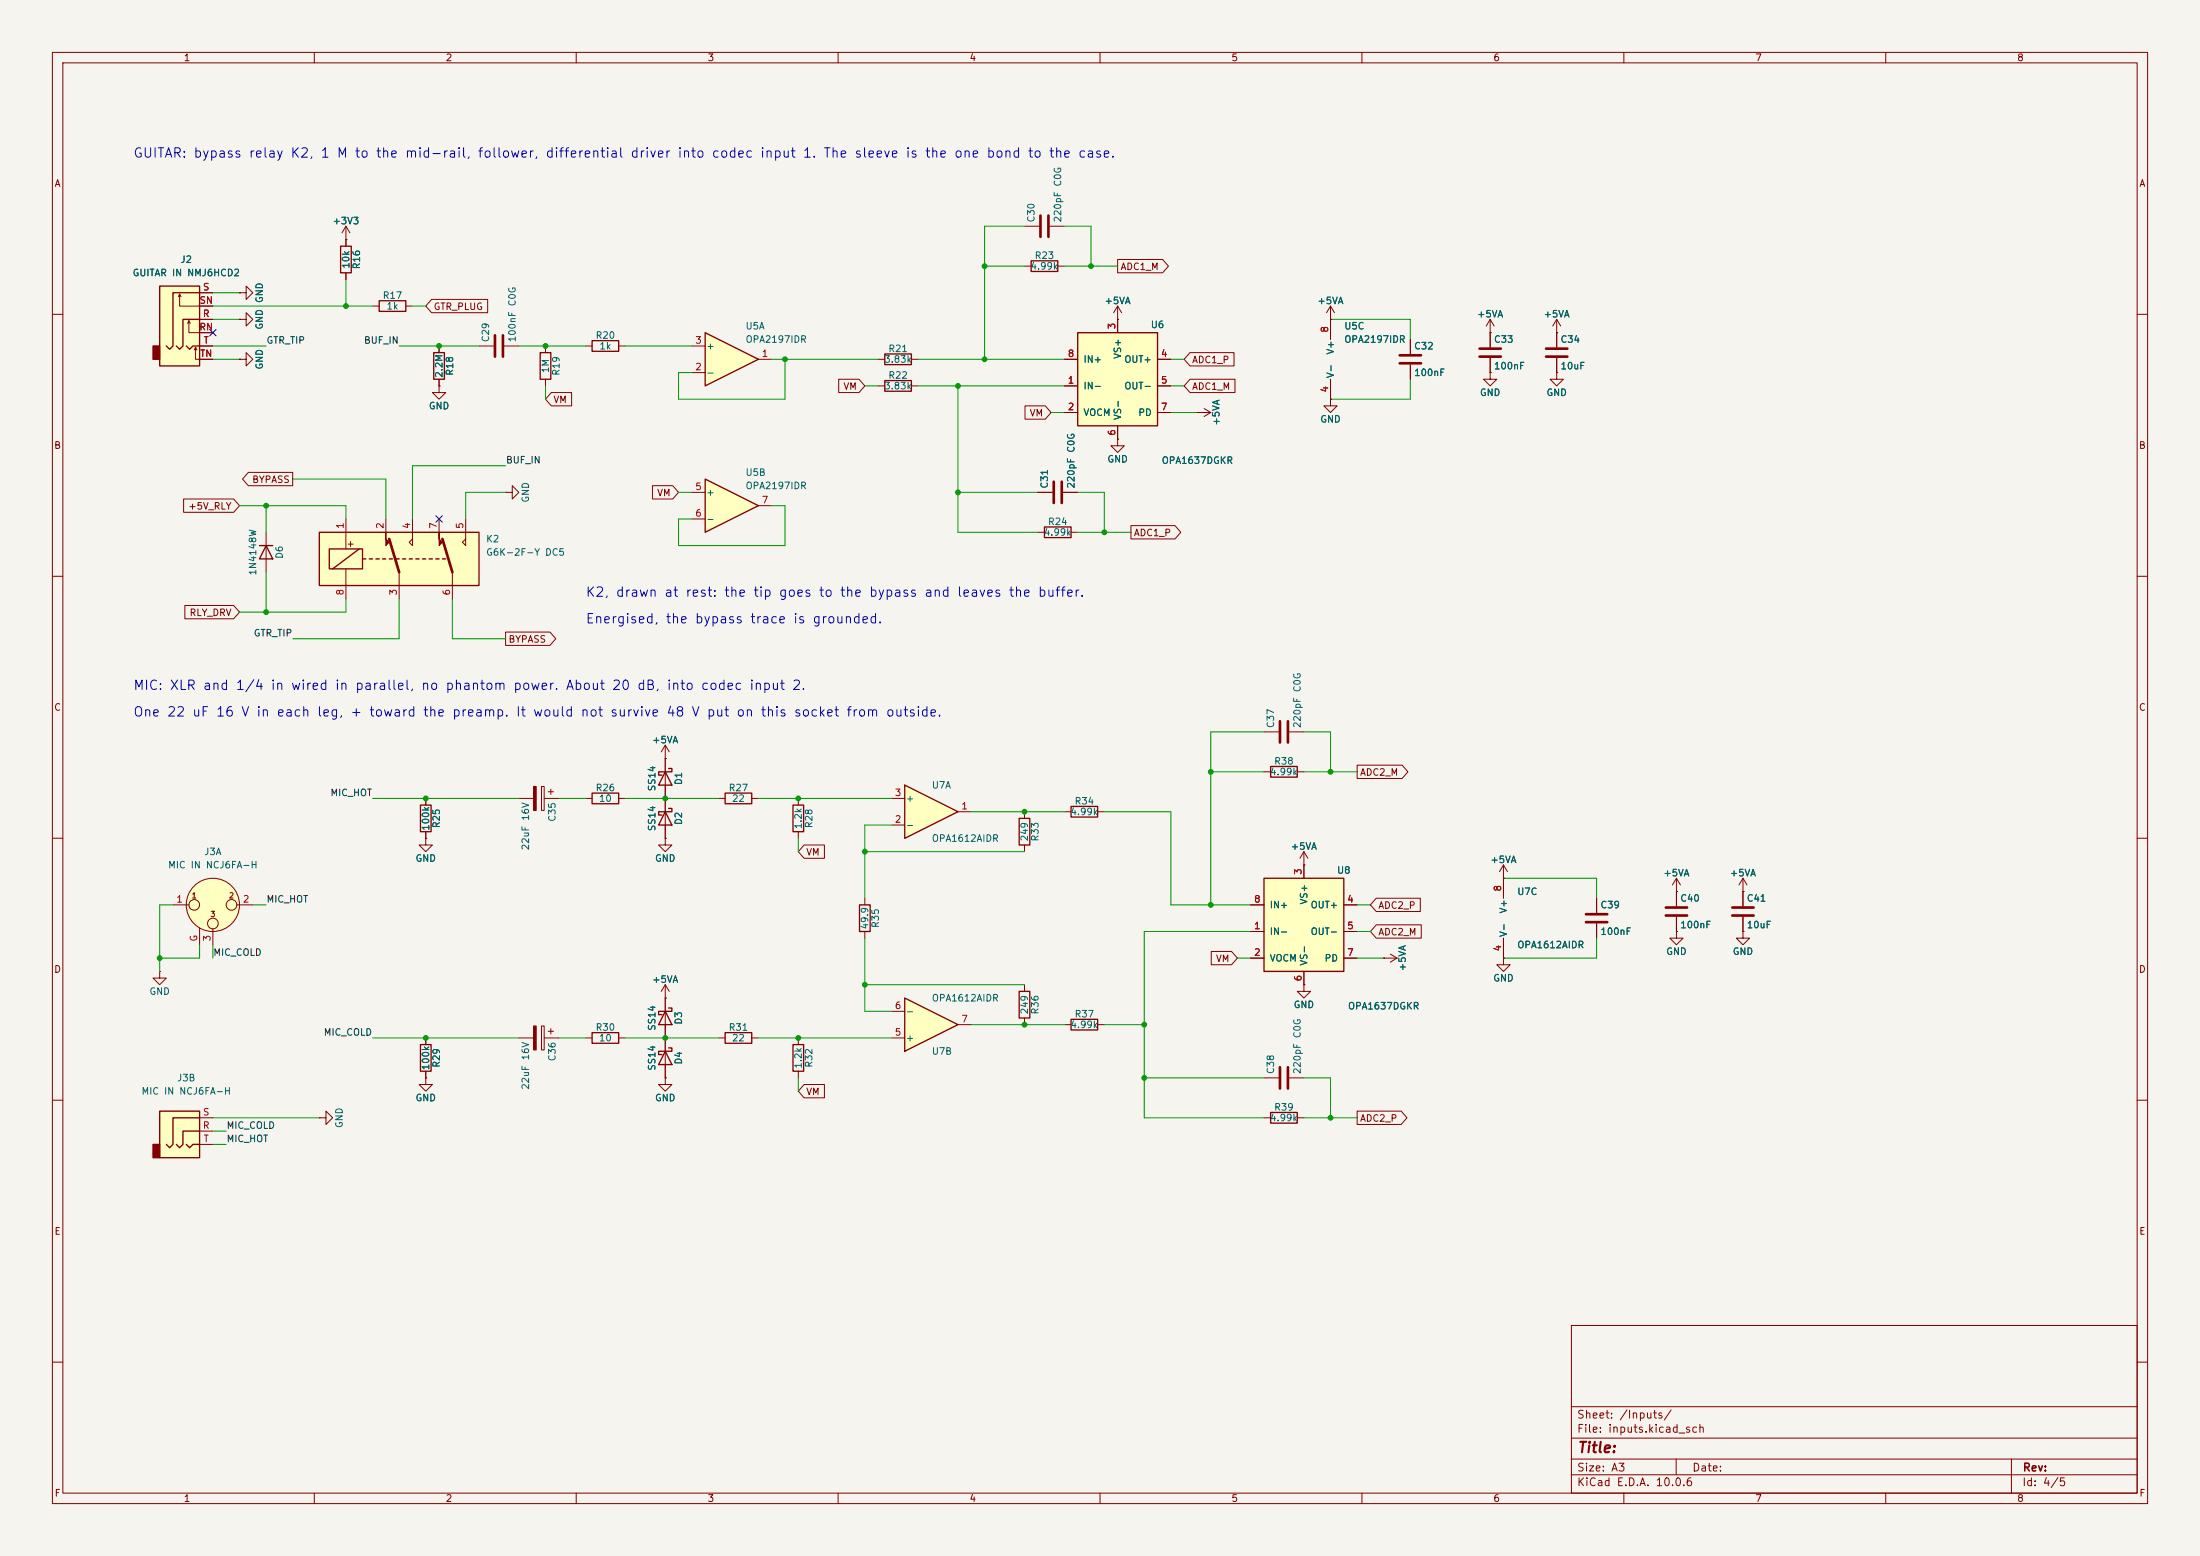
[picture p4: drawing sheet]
<svg xmlns="http://www.w3.org/2000/svg" width="420mm" height="297mm" viewBox="0 0 420 297" stroke-linecap="round" stroke-linejoin="round" font-family="sans-serif">
<path d="M0 0h420v297h-420z" fill="#f5f4ef" stroke="#f5f4ef" stroke-width=".19"/>
<g fill="none" stroke="#840000" stroke-width=".19">
<path d="M10 10h400v277h-400zM12 12h396v273h-396zM60 10v2M110 10v2M160 10v2M210 10v2M260 10v2M310 10v2M360 10v2M10 60h2M408 60h2M10 110h2"/>
<path d="M408 110h2M10 160h2M408 160h2M287 167.6h.1M287 165.1l-.7 1.3M287 165.1l.8 1.3M287 165.1v2.5M10 210h2M61 213.4h1.2v-1.3l1.3 1.3-1.3 1.2v-1.2M61 213.4h.1M81.3 205.7v1.3h1.2l-1.2 1.3-1.3-1.3h1.3M81.3 205.7h.1"/>
<path d="M408 210h2M300 253h108v32h-108zM10 260h2M300 278.5h108M300 274.5h108M300 268.5h108M320 278.5v3M384 278.5v6.5M408 260h2M60 285v2M110 285v2M160 285v2"/>
<path d="M210 285v2M260 285v2M300 281.5h108M310 285v2M360 285v2"/>
</g>
<path d="M30.5 212.1h7.6v8.9h-7.6z" fill="#ffffc2"/>
<path d="M29.2 218.4h1.3v2.6h-1.3z" fill="#840000" stroke="#840000" stroke-width=".25"/>
<path d="M30.5 212.1h7.6v8.9h-7.6zM35.6 218.4l.6 .7 .6-.7h1.3M38.1 215.9h-3.2v2.5l-.6 .7-.6-.7M38.1 213.4h-5.1v5l-.6 .7-.7-.7" fill="none" stroke="#840000" stroke-width=".25"/>
<path d="M30.5 185.4v1.3h1.2l-1.2 1.3-1.3-1.3h1.3M30.5 185.4h.1M38.1 215.9h2.5M38.1 213.4h2.5M38.1 218.4h2.5" fill="none" stroke="#840000" stroke-width=".19"/>
<path d="M172.7 190.5l10.2 5.1-10.2 5.1z" fill="#ffffc2"/>
<path d="M127 147.3l1.3 2.6h-2.6zM127.6 146.7h.7v.6h-2.6v.7h.7M138.4 151.4h5.1v2h-5.1zM194.6 156.2h2v5.1h-2zM164.1 172.7h2v5.1h-2zM113 197.1h5.1v2h-5.1zM127 193l1.3 2.6h-2.6zM127.6 192.4h.7v.6h-2.6v.7h.7M172.7 190.5l10.2 5.1-10.2 5.1z" fill="none" stroke="#840000" stroke-width=".25"/>
<g fill="none" stroke="#840000" stroke-width=".19">
<path d="M99.1 152.4h2.8M103.4 150.1h.5v4.6h-.5zM103.9 152.4h2.8M104.6 151.1h1.1M105.2 150.6v1M127 144.8h.1M127 142.2v10.2M127 142.2l-.8 1.3M127 142.2l.8 1.3M137.2 152.4h1.2M143.5 152.4h1.3M195.6 154.9v1.3"/>
<path d="M33 172.7h3.1M38.1 177.2v3.1M40.6 177.3v3M45.2 172.7h3.1M81.3 160v1.3h1.2l-1.2 1.3-1.3-1.3h1.3M81.3 160h.1M165.1 171.5v1.2M165.1 177.8v1.3M195.6 161.3v1.3M99.1 198.1h2.8M103.4 195.8h.5v4.6h-.5zM103.9 198.1h2.8"/>
<path d="M104.6 196.9h1.1M105.2 196.3v1.1M111.8 198.1h1.2M118.1 198.1h1.3M127 190.5h.1M127 188l-.8 1.2M127 188l.8 1.2M127 188v10.1M170.2 198.1h2.5M170.2 193h2.5M182.9 195.6h2.5"/>
<circle cx="37.1" cy="172.7" r="1.02"/>
<circle cx="40.6" cy="172.7" r="5.1"/>
<circle cx="40.6" cy="176.3" r="1.02"/>
<circle cx="44.2" cy="172.7" r="1.02"/>
</g>
<g fill="#840000" stroke="#840000" stroke-width=".19">
<path d="M101.9 150.1h.5v4.6h-.5z"/>
<path d="M101.9 195.8h.5v4.6h-.5z"/>
</g>
<circle cx="40.6" cy="172.7" r="5.1" fill="#ffffc2" stroke="#ffffc2" stroke-width=".19"/>
<path d="M172.7 149.9l10.2 5-10.2 5.1z" fill="#ffffc2"/>
<g fill="none" stroke="#840000" stroke-width=".25">
<path d="M49.5 104.1h2.6M50.8 104.1l1.3 2.6h-2.6zM80.3 153.7h2v5.1h-2zM113 151.4h5.1v2h-5.1zM127 154.9l1.3 2.6h-2.6zM127.6 154.3h.7v.6h-2.6v.7h.7M151.4 153.7h2v5.1h-2zM172.7 149.9l10.2 5-10.2 5.1zM204.5 153.9h5v2.1h-5zM138.4 197.1h5.1v2h-5.1zM151.4 199.4h2v5.1h-2zM194.6 189.2h2v5.1h-2z"/>
<path d="M204.5 194.6h5v2h-5zM127 200.7l1.3 2.5h-2.6zM127.6 200h.7v.7h-2.6v.6h.7"/>
</g>
<g fill="none" stroke="#840000" stroke-width=".19">
<path d="M50.8 101.6v7.6M81.3 152.4v1.3M81.3 158.8v1.2M111.8 152.4h1.2M118.1 152.4h1.3M127 152.4v7.6M152.4 152.4v1.3M152.4 158.8v1.2M170.2 157.5h2.5M170.2 152.4h2.5M182.9 154.9h2.5M203.2 154.9h1.3"/>
<path d="M209.5 154.9h1.3M127 160v1.3h1.3l-1.3 1.3-1.3-1.3h1.3M127 160h.1M127 198.1v7.6M137.2 198.1h1.2M143.5 198.1h1.3M152.4 198.1v1.3M195.6 188v1.2M195.6 194.3v1.3M203.2 195.6h1.3M209.5 195.6h1.3M127 205.7v1.3h1.3l-1.3 1.3-1.3-1.3h1.3"/>
<path d="M127 205.7h.1M152.4 204.5v1.2"/>
</g>
<path d="M134.6 63.5l10.2 5.1-10.2 5.1z" fill="#ffffc2"/>
<path d="M103.1 67.3h2.1v5.1h-2.1zM134.6 63.5l10.2 5.1-10.2 5.1z" fill="none" stroke="#840000" stroke-width=".25"/>
<path d="M104.1 66v1.3M104.1 72.4v1.3M132.1 71.1h2.5M132.1 66h2.5M144.8 68.6h2.5" fill="none" stroke="#840000" stroke-width=".19"/>
<path d="M30.5 54.6h7.6v15.3h-7.6z" fill="#ffffc2"/>
<path d="M29.2 66h1.3v2.6h-1.3z" fill="#840000" stroke="#840000" stroke-width=".25"/>
<path d="M30.5 54.6h7.6v15.3h-7.6zM38.1 55.9h-5.1v10.1l-.6 .7-.7-.7M35.6 66l.6 .7 .6-.7h1.3M38.1 61h-3.2v5l-.6 .7-.6-.7" fill="none" stroke="#840000" stroke-width=".25"/>
<path d="M34 56.6l.3-.5v2.3h6.3M34.3 56.1l.2 .5M38.1 55.9h2.5M35.8 61.7l.3-.5v2.3h4.5M36.1 61.2l.2 .5M37.1 66.8l.2-.5v2.3h3.3M37.3 66.3l.3 .5M38.1 61h2.5M38.1 66h2.5" fill="none" stroke="#840000" stroke-width=".19"/>
<path d="M205.7 63.5h15.3v17.8h-15.3z" fill="#ffffc2"/>
<path d="M65 47h2.1v5.1h-2.1zM113 65h5.1v2.1h-5.1zM205.7 63.5h15.3v17.8h-15.3z" fill="none" stroke="#840000" stroke-width=".25"/>
<g fill="none" stroke="#840000" stroke-width=".19">
<path d="M66 45.7h.1M66 43.2l-.7 1.3M66 43.2l.8 1.3M66 43.2v3.8M66 52.1v1.2M195.6 43.2h2.8M200.4 43.2h2.8M254 58.4l-.8 1.3M254 58.4l.8 1.3M254 58.4v6.4M111.8 66h1.2M118.1 66h1.3"/>
<path d="M203.2 73.7h2.5M203.2 78.7h2.5M203.2 68.6h2.5M213.4 61v2.5M221 73.7h2.5M221 78.7h2.5M221 68.6h2.5M228.6 78.7h.1M228.6 78.7h2.5M229.9 78l1.2 .7M231.1 78.7l-1.2 .8M254 61h.1"/>
<path d="M254 76.2v1.3h1.3l-1.3 1.2-1.3-1.2h1.3M254 76.2h.1M254 72.4v3.8M269.2 64.8v2.8M269.2 69.6v2.8M284.5 63.5h.1M284.5 71.1v1.3h1.2l-1.2 1.3-1.3-1.3h1.3M284.5 71.1h.1M284.5 61l-.8 1.2M284.5 61l.7 1.2M284.5 61v5.3M284.5 68.3v2.8"/>
<path d="M297.2 63.5h.1M297.2 71.1v1.3h1.2l-1.2 1.3-1.3-1.3h1.3M297.2 71.1h.1M297.2 61v5.3M297.2 68.3v2.8M297.2 61l-.8 1.2M297.2 61l.7 1.2M213.4 81.3v2.5"/>
</g>
<path d="M198.6 41.1v4.1M200.2 41.1v4.1M267.2 67.8h4.1M267.2 69.3h4.1M282.4 66.5h4.1M282.4 68.1h4.1M295.1 66.5h4.1M295.1 68.1h4.1" fill="none" stroke="#840000" stroke-width=".51"/>
<path d="M61 101.6h30.4v10.2h-30.4z" fill="#ffffc2"/>
<g fill="none" stroke="#840000" stroke-width=".25">
<path d="M61 101.6h30.4v10.2h-30.4zM62.9 104.8h6.3v3.8h-6.3zM68.6 104.8l-5.1 3.8M69.2 106.7h.6M70.5 106.7h.6M71.8 106.7h.6M73 106.7h.7M74.3 106.7h.6M75.6 106.7h.6M76.8 106.7h.7M78.1 106.7h.6M79.4 106.7h.6"/>
<path d="M80.6 106.7h.7M81.9 106.7h.6M83.2 106.7h.6M84.5 106.7h.6"/>
</g>
<path d="M66 99.1v5.7M73.7 99.1v2.5M78.7 99.1v5l-.6-.6 .6-.6M83.8 99.1v2.5M88.9 99.1v5l-.6-.6 .6-.6M66 108.6v5.7M76.2 109.2v5.1M86.4 109.2v5.1" fill="none" stroke="#840000" stroke-width=".19"/>
<g fill="#840000" stroke="#840000" stroke-width=".19">
<path d="M73.7 101.6v1.3l.6 .6-.6 .6z"/>
<path d="M83.8 101.6v1.3l.7 .6-.7 .6z"/>
</g>
<path d="M74.3 102.9l1.9 6.3M84.5 102.9l1.9 6.3" fill="none" stroke="#840000" stroke-width=".51"/>
<path d="M134.6 91.4l10.2 5.1-10.2 5.1z" fill="#ffffc2"/>
<path d="M82.8 67.3h2v5.1h-2zM134.6 91.4l10.2 5.1-10.2 5.1z" fill="none" stroke="#840000" stroke-width=".25"/>
<g fill="none" stroke="#840000" stroke-width=".19">
<path d="M83.8 73.7v1.2h1.3l-1.3 1.3-1.3-1.3h1.3M83.8 73.7h.1M83.8 66v1.3M83.8 72.4v1.3M96.5 94h1.3v-1.3l1.3 1.3-1.3 1.3v-1.3M96.5 94h.1M132.1 94h2.5M132.1 99.1h2.5M144.8 96.5h2.5M248.9 165.1h.1M248.9 162.6l-.7 1.2M248.9 162.6l.8 1.2"/>
<path d="M248.9 162.6v2.5"/>
</g>
<path d="M241.3 167.6h15.2v17.8h-15.2z" fill="#ffffc2"/>
<path d="M72.4 57.4h5.1v2h-5.1zM196.8 49.8h5.1v2h-5.1zM168.9 67.6h5.1v2h-5.1zM168.9 72.6h5.1v2.1h-5.1zM199.4 100.6h5.1v2h-5.1zM242.6 146.3h5v2h-5zM241.3 167.6h15.2v17.8h-15.2zM80.3 199.4h2v5.1h-2zM242.6 212.3h5v2.1h-5z" fill="none" stroke="#840000" stroke-width=".25"/>
<g fill="none" stroke="#840000" stroke-width=".19">
<path d="M38.1 58.4h2.5M38.1 55.9h2.5M45.7 55.9h1.3v-1.3l1.3 1.3-1.3 1.3v-1.3M45.7 55.9h.1M66 45.7h.1M66 45.7v1.3M66 52.1v1.2M71.1 58.4h1.3M77.5 58.4h1.2M82.4 57.1h10.7v2.6h-10.7l-1.1-1.3zM195.6 50.8h1.2M201.9 50.8h1.3"/>
<path d="M213.4 49.5h8.6l1.1 1.3-1.1 1.3h-8.6zM213.4 58.4l-.8 1.3M213.4 58.4l.7 1.3M213.4 58.4v5.1M38.1 66h2.5M38.1 68.6h2.5M38.1 61h2.5M38.1 63.5h2.5M45.7 61h1.3v-1.3l1.3 1.3-1.3 1.2v-1.2M45.7 61h.1M45.7 68.6h1.3v-1.3l1.3 1.3-1.3 1.3v-1.3M45.7 68.6h.1"/>
<path d="M83.8 73.7h.1M83.8 66v1.3M83.8 72.4v1.3M91.4 66h2.8M96.3 66h2.8M105.3 74.9h3.8v2.6h-3.8l-1.2-1.3zM160.1 72.4h3.9l1.1 1.3-1.1 1.2h-3.9zM167.6 68.6h1.3M167.6 73.7h1.3M174 68.6h1.3M174 73.7h1.3M195.7 77.5h3.8l1.2 1.2-1.2 1.3h-3.8z"/>
<path d="M203.2 68.6h2.5M203.2 73.7h2.5M203.2 78.7h2.5M213.4 61h.1M221 68.6h2.5M221 73.7h2.5M221 78.7h2.5M227.2 67.3h8.4v2.6h-8.4l-1.1-1.3zM227.2 72.4h8.6v2.5h-8.6l-1.1-1.2zM228.6 78.7h.1M254 61h.1M254 76.2h.1"/>
<path d="M254 61v3.8M254 72.4v3.8M269.2 64.8v2.8M269.2 69.6v2.8M284.5 63.5h.1M284.5 71.1h.1M284.5 63.5v2.8M284.5 68.3v2.8M297.2 63.5h.1M297.2 71.1h.1M297.2 63.5v2.8M297.2 68.3v2.8"/>
<path d="M35 95.2h9.6l1.1 1.3-1.1 1.3h-9.6zM47.4 90.2h8.5v2.5h-8.5l-1.1-1.3zM124.6 92.7h3.8l1.1 1.3-1.1 1.3h-3.8zM198.1 94h2.8M202.9 94h2.8M213.4 83.8v1.3h1.2l-1.2 1.3-1.3-1.3h1.3M213.4 83.8h.1M213.4 81.3v2.5M35.3 115.6h9.3l1.1 1.2-1.1 1.3h-9.3zM198.1 101.6h1.3M204.5 101.6h1.2M215.9 100.3h8.4l1.1 1.3-1.1 1.3h-8.4z"/>
<path d="M96.5 120.6h8.5l1.1 1.3-1.1 1.3h-8.5zM241.3 139.7h2.8M246.1 139.7h2.8M81.3 152.4v1.3M81.3 158.8v1.2M127 144.8h.1M127 144.8v2.5M127 149.9v5M127 157.5v2.5M241.3 147.3h1.3M247.6 147.3h1.3M259.1 146h8.6l1.1 1.3-1.1 1.3h-8.6z"/>
<path d="M81.3 160h.1M127 160h.1M153.5 161.3h3.9v2.5h-3.9l-1.1-1.2zM238.8 177.8h2.5M238.8 172.7h2.5M248.9 165.1h.1M248.9 165.1v2.5M256.5 177.8h2.6M256.5 172.7h2.6M262.7 171.4h8.4v2.6h-8.4l-1.1-1.3zM262.7 176.5h8.6v2.6h-8.6l-1.1-1.3zM287 167.6h.1"/>
<path d="M287 167.6v3.9M287 179.1v3.8M304.8 171.5v2.7M304.8 176.3v2.8M320 177.8v1.3h1.3l-1.3 1.2-1.2-1.2h1.2M320 177.8h.1M320 170.2h.1M320 167.6v5.4M320 175v2.8M320 167.6l-.7 1.3M320 167.6l.8 1.3M332.7 177.8v1.3h1.3l-1.3 1.2-1.2-1.2h1.2"/>
<path d="M332.7 177.8h.1M332.7 170.2h.1M332.7 167.6l-.7 1.3M332.7 167.6l.8 1.3M332.7 167.6v5.4M332.7 175v2.8M81.3 198.1v1.3M127 190.5h.1M127 190.5v2.5M127 195.6v5.1M231.2 181.6h3.9l1.1 1.3-1.1 1.3h-3.9zM238.8 182.9h2.5"/>
<path d="M248.9 188v1.2h1.3l-1.3 1.3-1.3-1.3h1.3M248.9 188h.1M248.9 185.4v2.6M256.5 182.9h2.6M264.2 182.9h.1M264.2 182.9h2.5M265.4 182.1l1.3 .8M266.7 182.9l-1.3 .7M287 182.9v1.3h1.3l-1.3 1.2-1.3-1.2h1.3M287 182.9h.1M81.3 205.7h.1M81.3 204.5v1.2"/>
<path d="M127 205.7h.1M127 203.2v2.5M153.5 207h3.9v2.6h-3.9l-1.1-1.3zM241.3 205.7h2.8M241.3 213.4h1.3M246.1 205.7h2.8M247.6 213.4h1.3M259.1 212.1h8.4l1.1 1.3-1.1 1.2h-8.4z"/>
</g>
<g fill="none" stroke="#840000" stroke-width=".51">
<path d="M94.5 64v4.1M96 64v4.1M201.2 91.9v4.1M202.7 91.9v4.1M244.3 137.7v4M245.9 137.7v4M302.8 174.5h4M302.8 176h4M318 173.2h4.1M318 174.8h4.1M330.7 173.2h4.1M330.7 174.8h4.1"/>
<path d="M244.3 203.7v4.1M245.9 203.7v4.1"/>
</g>
<g fill="none" stroke="#009600" stroke-width=".19">
<path d="M40.6 58.4h30.5M40.6 55.9h5.1M66 53.3v5.1M78.7 58.4h2.6M188 50.8h7.6M195.6 43.2h-7.6v25.4M203.2 43.2h5.1v7.6M203.2 50.8h10.2M40.6 68.6h5.1M40.6 66h10.2M40.6 61h5.1M76.2 66h15.2"/>
<path d="M99.1 66h12.7M104.1 73.7v2.5M119.4 66h12.7M147.3 68.6h20.3M149.9 68.6v7.6h-20.4v-5.1h2.6M165.1 73.7h2.5M175.3 68.6h27.9M175.3 73.7h27.9M182.9 73.7v27.9h15.2M200.7 78.7h2.5M223.5 68.6h2.6M223.5 73.7h2.6"/>
<path d="M223.5 78.7h5.1M254 61h15.2v3.8M269.2 72.4v3.8h-15.2M45.7 96.5h20.3v2.6M50.8 96.5v5.1M55.9 91.4h17.8v7.7M96.5 88.9h-17.8v10.2M96.5 94h-7.6v5.1M129.5 94h2.6M147.3 96.5h2.6v7.6h-20.4v-5h2.6M182.9 94h15.2M205.7 94h5.1v7.6"/>
<path d="M50.8 109.2v7.6M66 114.3v2.5h-20.3M76.2 114.3v7.6h-20.3M86.4 114.3v7.6h10.1M205.7 101.6h10.2M241.3 139.7h-10.2v33M248.9 139.7h5.1v7.6M71.1 152.4h28M106.7 152.4h5.1M119.4 152.4h17.8M144.8 152.4h25.4M170.2 157.5h-5.1v14"/>
<path d="M185.4 154.9h17.8M210.8 154.9h12.7v17.8h15.3M231.1 147.3h10.2M248.9 147.3h10.2M33 172.7h-2.5v12.7M48.3 172.7h2.5M152.4 160v2.6M165.1 162.6h30.5M165.1 179.1v13.9h5.1M238.8 177.8h-20.4v35.6h22.9M259.1 177.8h2.5M259.1 172.7h2.5"/>
<path d="M287 167.6h17.8v3.9M304.8 179.1v3.8h-17.8M38.1 180.3v2.6h-7.6M40.6 180.3v2.6M71.1 198.1h28M106.7 198.1h5.1M119.4 198.1h17.8M144.8 198.1h25.4M165.1 188h30.5M185.4 195.6h17.8M210.8 195.6h7.6M236.2 182.9h2.6"/>
<path d="M259.1 182.9h5.1M40.6 213.4h20.4M40.6 218.4h2.6M40.6 215.9h2.6M152.4 205.7v2.6M218.4 205.7h22.9M248.9 205.7h5.1v7.7M248.9 213.4h10.2"/>
</g>
<path d="M40 62.9l1.2 1.2M41.2 62.9l-1.2 1.2M83.2 98.5l1.2 1.2M84.4 98.5l-1.2 1.2" fill="none" stroke="#000084" stroke-width=".19"/>
<g fill="#009600" stroke="#009600" stroke-width=".19">
<circle cx="152.4" cy="198.1" r=".46"/>
<circle cx="165.1" cy="188" r=".46"/>
<circle cx="165.1" cy="162.6" r=".46"/>
<circle cx="195.6" cy="195.6" r=".46"/>
<circle cx="218.4" cy="195.6" r=".46"/>
<circle cx="210.8" cy="101.6" r=".46"/>
<circle cx="195.6" cy="154.9" r=".46"/>
<circle cx="231.1" cy="147.3" r=".46"/>
<circle cx="231.1" cy="172.7" r=".46"/>
<circle cx="218.4" cy="205.7" r=".46"/>
<circle cx="254" cy="213.4" r=".46"/>
<circle cx="254" cy="147.3" r=".46"/>
<circle cx="188" cy="50.8" r=".46"/>
<circle cx="182.9" cy="94" r=".46"/>
<circle cx="188" cy="68.6" r=".46"/>
<circle cx="208.3" cy="50.8" r=".46"/>
<circle cx="50.8" cy="96.5" r=".46"/>
<circle cx="104.1" cy="66" r=".46"/>
<circle cx="83.8" cy="66" r=".46"/>
<circle cx="66" cy="58.4" r=".46"/>
<circle cx="182.9" cy="73.7" r=".46"/>
<circle cx="149.9" cy="68.6" r=".46"/>
<circle cx="50.8" cy="116.8" r=".46"/>
<circle cx="81.3" cy="152.4" r=".46"/>
<circle cx="127" cy="198.1" r=".46"/>
<circle cx="127" cy="152.4" r=".46"/>
<circle cx="152.4" cy="152.4" r=".46"/>
<circle cx="30.5" cy="182.9" r=".46"/>
<circle cx="81.3" cy="198.1" r=".46"/>
</g>
<text font-size="2" fill="#840000" x="301" y="277.8">Title:</text>
<g font-size="1.8" fill="#0000c2">
<text x="25.3" y="30.5">GUITAR: bypass relay K2, 1 M to the mid-rail, follower, differential driver into codec input 1. The sleeve is the one bond to the case.</text>
<text x="111.7" y="114.4">K2, drawn at rest: the tip goes to the bypass and leaves the buffer.</text>
<text x="111.7" y="119.4">Energised, the bypass trace is grounded.</text>
<text x="25.3" y="137.2">One 22 uF 16 V in each leg, + toward the preamp. It would not survive 48 V put on this socket from outside.</text>
<text x="25.3" y="132.1">MIC: XLR and 1/4 in wired in parallel, no phantom power. About 20 dB, into codec input 2.</text>
</g>
<g font-size="1.5" fill="#840000">
<text x="300.9" y="273.8">File: inputs.kicad_sch</text>
<text x="300.9" y="271.1">Sheet: /Inputs/</text>
<text x="300.9" y="281.2">Size: A3</text>
<text x="322.9" y="281.2">Date:</text>
<text x="386" y="281.2">Rev:</text>
<text x="300.9" y="284">KiCad E.D.A. 10.0.6</text>
<text x="385.9" y="284">Id: 4/5</text>
</g>
<g font-size="1.3" fill="#840000">
<text x="35" y="12">1</text>
<text x="85" y="12">2</text>
<text x="135" y="12">3</text>
<text x="185" y="12">4</text>
<text x="235" y="12">5</text>
<text x="285" y="12">6</text>
<text x="335" y="12">7</text>
<text x="385" y="12">8</text>
<text x="10.3" y="36">A</text>
<text x="408.3" y="36">A</text>
<text x="213.8" y="51.9">ADC1_M</text>
<text x="82.7" y="59.5">GTR_PLUG</text>
<text x="227.5" y="69.6">ADC1_P</text>
<text x="105.5" y="77.3">VM</text>
<text x="160.9" y="74.7">VM</text>
<text x="227.5" y="74.7">ADC1_M</text>
<text x="196.5" y="79.8">VM</text>
<text x="10.2" y="86">B</text>
<text x="408.2" y="86">B</text>
<text x="48" y="92.5">BYPASS</text>
<text x="125.3" y="95">VM</text>
<text x="35.8" y="97.6">+5V_RLY</text>
<text x="66" y="104.7">+</text>
<text x="216.3" y="102.7">ADC1_P</text>
<text x="36.1" y="117.9">RLY_DRV</text>
<text x="97" y="123">BYPASS</text>
<text x="10.2" y="136">C</text>
<text x="408.2" y="136">C</text>
<text x="259.5" y="148.4">ADC2_M</text>
<text x="153.8" y="163.6">VM</text>
<text x="263" y="173.8">ADC2_P</text>
<text x="263" y="178.9">ADC2_M</text>
<text x="10.2" y="186">D</text>
<text x="232" y="183.9">VM</text>
<text x="408.2" y="186">D</text>
<text x="153.8" y="209.3">VM</text>
<text x="259.5" y="214.4">ADC2_P</text>
<text x="10.3" y="236">E</text>
<text x="408.3" y="236">E</text>
<text x="10.3" y="286">F</text>
<text x="35" y="287">1</text>
<text x="85" y="287">2</text>
<text x="135" y="287">3</text>
<text x="185" y="287">4</text>
<text x="235" y="287">5</text>
<text x="285" y="287">6</text>
<text x="335" y="287">7</text>
<text x="385" y="287">8</text>
<text x="408.3" y="286">F</text>
</g>
<g font-size="1.3" fill="#006464">
<text x="63.4" y="43.1">+3V3</text>
<text x="197.8" y="42.6" transform="rotate(-90 197.8 42.6)">C30</text>
<text x="202.9" y="42.6" transform="rotate(-90 202.9 42.6)">220pF C0G</text>
<text x="25.2" y="53">GUITAR IN NMJ6HCD2</text>
<text x="34.3" y="50.5">J2</text>
<text x="67" y="51.4" transform="rotate(-90 67 51.4)">10k</text>
<text x="69" y="51.5" transform="rotate(-90 69 51.5)">R16</text>
<text x="196.6" y="51.8">4.99k</text>
<text x="197.4" y="49.7">R23</text>
<text x="50.5" y="57.9" transform="rotate(-90 50.5 57.9)">GND</text>
<text x="73" y="57.4">R17</text>
<text x="73.7" y="59.4">1k</text>
<text x="210.8" y="58.4">+5VA</text>
<text x="251.4" y="58.4">+5VA</text>
<text x="50.5" y="63" transform="rotate(-90 50.5 63)">GND</text>
<text x="93.7" y="65.4" transform="rotate(-90 93.7 65.4)">C29</text>
<text x="98.8" y="65.4" transform="rotate(-90 98.8 65.4)">100nF C0G</text>
<text x="113.6" y="65">R20</text>
<text x="142.2" y="63.2">U5A</text>
<text x="142.2" y="65.7">OPA2197IDR</text>
<text x="219.6" y="62.9">U6</text>
<text x="256.5" y="63.2">U5C</text>
<text x="256.5" y="65.7">OPA2197IDR</text>
<text x="281.9" y="60.9">+5VA</text>
<text x="285.1" y="65.7">C33</text>
<text x="294.6" y="60.9">+5VA</text>
<text x="297.8" y="65.7">C34</text>
<text x="50.5" y="70.6" transform="rotate(-90 50.5 70.6)">GND</text>
<text x="86.8" y="71.8" transform="rotate(-90 86.8 71.8)">R18</text>
<text x="105.1" y="71.3" transform="rotate(-90 105.1 71.3)">1M</text>
<text x="107.1" y="71.8" transform="rotate(-90 107.1 71.8)">R19</text>
<text x="114.3" y="67">1k</text>
<text x="134.7" y="67">+</text>
<text x="168.7" y="69.5">3.83k</text>
<text x="169.5" y="67.5">R21</text>
<text x="206.7" y="69.5">IN+</text>
<text x="214.3" y="68.6" transform="rotate(-90 214.3 68.6)">VS+</text>
<text x="214.5" y="69.5">OUT+</text>
<text x="255" y="67.8" transform="rotate(-90 255 67.8)">V+</text>
<text x="269.9" y="67">C32</text>
<text x="285.1" y="70.8">100nF</text>
<text x="297.8" y="70.8">10uF</text>
<text x="84.8" y="72.2" transform="rotate(-90 84.8 72.2)">2.2M</text>
<text x="134.7" y="72.1">-</text>
<text x="168.7" y="74.6">3.83k</text>
<text x="169.5" y="72.6">R22</text>
<text x="206.7" y="74.6">IN-</text>
<text x="214.5" y="74.6">OUT-</text>
<text x="255" y="72.3" transform="rotate(-90 255 72.3)">V-</text>
<text x="269.9" y="72.1">100nF</text>
<text x="282.4" y="75.9">GND</text>
<text x="295.1" y="75.9">GND</text>
<text x="81.8" y="78.4">GND</text>
<text x="206.7" y="79.7">VOCM</text>
<text x="214.3" y="80.3" transform="rotate(-90 214.3 80.3)">VS-</text>
<text x="217.2" y="79.7">PD</text>
<text x="233.1" y="81.3" transform="rotate(-90 233.1 81.3)">+5VA</text>
<text x="251.9" y="81">GND</text>
<text x="211.3" y="88.6">GND</text>
<text x="221.7" y="88.8">OPA1637DGKR</text>
<text x="134.7" y="94.9">+</text>
<text x="142.2" y="91.1">U5B</text>
<text x="142.2" y="93.7">OPA2197IDR</text>
<text x="200.4" y="93.4" transform="rotate(-90 200.4 93.4)">C31</text>
<text x="205.4" y="93.4" transform="rotate(-90 205.4 93.4)">220pF C0G</text>
<text x="101.3" y="96" transform="rotate(-90 101.3 96)">GND</text>
<text x="134.7" y="100">-</text>
<text x="200" y="100.5">R24</text>
<text x="54.3" y="106.8" transform="rotate(-90 54.3 106.8)">D6</text>
<text x="92.7" y="103.8">K2</text>
<text x="92.7" y="106.4">G6K-2F-Y DC5</text>
<text x="199.2" y="102.6">4.99k</text>
<text x="49.2" y="110" transform="rotate(-90 49.2 110)">1N4148W</text>
<text x="124.4" y="142.2">+5VA</text>
<text x="243.5" y="139.1" transform="rotate(-90 243.5 139.1)">C37</text>
<text x="248.6" y="139.1" transform="rotate(-90 248.6 139.1)">220pF C0G</text>
<text x="130.5" y="150" transform="rotate(-90 130.5 150)">D1</text>
<text x="242.4" y="148.3">4.99k</text>
<text x="243.1" y="146.3">R38</text>
<text x="113.6" y="151.3">R26</text>
<text x="114.2" y="153.4">10</text>
<text x="125.4" y="151.1" transform="rotate(-90 125.4 151.1)">SS14</text>
<text x="139" y="151.3">R27</text>
<text x="139.6" y="153.4">22</text>
<text x="172.8" y="153.4">+</text>
<text x="177.8" y="150.8">U7A</text>
<text x="204.3" y="155.9">4.99k</text>
<text x="205" y="153.9">R34</text>
<text x="82.2" y="158.7" transform="rotate(-90 82.2 158.7)">100k</text>
<text x="84.3" y="158.2" transform="rotate(-90 84.3 158.2)">R25</text>
<text x="106.4" y="157" transform="rotate(-90 106.4 157)">C35</text>
<text x="125.4" y="158.8" transform="rotate(-90 125.4 158.8)">SS14</text>
<text x="130.5" y="157.6" transform="rotate(-90 130.5 157.6)">D2</text>
<text x="153.4" y="158.4" transform="rotate(-90 153.4 158.4)">1.2k</text>
<text x="155.4" y="158.2" transform="rotate(-90 155.4 158.2)">R28</text>
<text x="172.8" y="158.4">-</text>
<text x="177.8" y="161">OPA1612AIDR</text>
<text x="196.5" y="160.7" transform="rotate(-90 196.5 160.7)">249</text>
<text x="198.6" y="160.7" transform="rotate(-90 198.6 160.7)">R33</text>
<text x="32" y="166.1">MIC IN NCJ6FA-H</text>
<text x="38.9" y="163.5">J3A</text>
<text x="79.2" y="164.8">GND</text>
<text x="101.3" y="162.4" transform="rotate(-90 101.3 162.4)">22uF 16V</text>
<text x="124.9" y="164.8">GND</text>
<text x="246.3" y="162.5">+5VA</text>
<text x="255.1" y="167.1">U8</text>
<text x="284.4" y="165">+5VA</text>
<text x="317.4" y="167.6">+5VA</text>
<text x="330.1" y="167.6">+5VA</text>
<text x="242.3" y="173.7">IN+</text>
<text x="249.9" y="172.8" transform="rotate(-90 249.9 172.8)">VS+</text>
<text x="250.1" y="173.7">OUT+</text>
<text x="289.5" y="171.1">U7C</text>
<text x="305.4" y="173.7">C39</text>
<text x="320.7" y="172.4">C40</text>
<text x="333.4" y="172.4">C41</text>
<text x="166.1" y="177.5" transform="rotate(-90 166.1 177.5)">49.9</text>
<text x="168.1" y="177.2" transform="rotate(-90 168.1 177.2)">R35</text>
<text x="242.3" y="178.8">IN-</text>
<text x="250.1" y="178.8">OUT-</text>
<text x="288" y="179" transform="rotate(-90 288 179)">V-</text>
<text x="288" y="174.5" transform="rotate(-90 288 174.5)">V+</text>
<text x="305.4" y="178.8">100nF</text>
<text x="320.7" y="177.5">100nF</text>
<text x="333.4" y="177.5">10uF</text>
<text x="242.3" y="183.8">VOCM</text>
<text x="249.9" y="184.4" transform="rotate(-90 249.9 184.4)">VS-</text>
<text x="252.8" y="183.8">PD</text>
<text x="268.7" y="185.5" transform="rotate(-90 268.7 185.5)">+5VA</text>
<text x="289.5" y="181.3">OPA1612AIDR</text>
<text x="318" y="182.6">GND</text>
<text x="330.7" y="182.6">GND</text>
<text x="28.4" y="190.2">GND</text>
<text x="124.4" y="187.9">+5VA</text>
<text x="177.8" y="191.5">OPA1612AIDR</text>
<text x="285" y="187.7">GND</text>
<text x="113.6" y="197.1">R30</text>
<text x="125.4" y="196.9" transform="rotate(-90 125.4 196.9)">SS14</text>
<text x="130.5" y="195.7" transform="rotate(-90 130.5 195.7)">D3</text>
<text x="139" y="197.1">R31</text>
<text x="172.8" y="194">-</text>
<text x="196.5" y="193.7" transform="rotate(-90 196.5 193.7)">249</text>
<text x="198.6" y="193.7" transform="rotate(-90 198.6 193.7)">R36</text>
<text x="204.3" y="196.5">4.99k</text>
<text x="205" y="194.5">R37</text>
<text x="246.9" y="192.7">GND</text>
<text x="257.2" y="193">OPA1637DGKR</text>
<text x="84.3" y="203.9" transform="rotate(-90 84.3 203.9)">R29</text>
<text x="106.4" y="202.7" transform="rotate(-90 106.4 202.7)">C36</text>
<text x="114.2" y="199.1">10</text>
<text x="130.5" y="203.3" transform="rotate(-90 130.5 203.3)">D4</text>
<text x="139.6" y="199.1">22</text>
<text x="155.4" y="203.9" transform="rotate(-90 155.4 203.9)">R32</text>
<text x="172.8" y="199.1">+</text>
<text x="177.8" y="201.6">U7B</text>
<text x="26.9" y="209.2">MIC IN NCJ6FA-H</text>
<text x="33.7" y="206.7">J3B</text>
<text x="82.2" y="204.4" transform="rotate(-90 82.2 204.4)">100k</text>
<text x="101.3" y="208.1" transform="rotate(-90 101.3 208.1)">22uF 16V</text>
<text x="125.4" y="204.5" transform="rotate(-90 125.4 204.5)">SS14</text>
<text x="153.4" y="204.1" transform="rotate(-90 153.4 204.1)">1.2k</text>
<text x="243.5" y="205.1" transform="rotate(-90 243.5 205.1)">C38</text>
<text x="248.6" y="205.1" transform="rotate(-90 248.6 205.1)">220pF C0G</text>
<text x="65.7" y="215.4" transform="rotate(-90 65.7 215.4)">GND</text>
<text x="79.2" y="210.5">GND</text>
<text x="124.9" y="210.5">GND</text>
<text x="242.4" y="214.3">4.99k</text>
<text x="243.1" y="212.3">R39</text>
</g>
<g font-size="1.3" fill="#a90000">
<text x="38" y="58.3">SN</text>
<text x="38.6" y="55.7">S</text>
<text x="37.9" y="63.4">RN</text>
<text x="38.6" y="60.8">R</text>
<text x="38.8" y="65.9">T</text>
<text x="132.6" y="65.9">3</text>
<text x="213.2" y="63" transform="rotate(-90 213.2 63)">3</text>
<text x="253.9" y="63.6" transform="rotate(-90 253.9 63.6)">8</text>
<text x="38.1" y="68.4">TN</text>
<text x="132.6" y="71">2</text>
<text x="145.3" y="68.4">1</text>
<text x="203.7" y="68.4">8</text>
<text x="221.5" y="68.4">4</text>
<text x="203.7" y="73.5">1</text>
<text x="221.5" y="73.5">5</text>
<text x="253.9" y="75" transform="rotate(-90 253.9 75)">4</text>
<text x="203.7" y="78.6">2</text>
<text x="213.2" y="83.3" transform="rotate(-90 213.2 83.3)">6</text>
<text x="221.5" y="78.6">7</text>
<text x="132.6" y="93.8">5</text>
<text x="65.9" y="101.1" transform="rotate(-90 65.9 101.1)">1</text>
<text x="73.5" y="101.1" transform="rotate(-90 73.5 101.1)">2</text>
<text x="78.6" y="101.1" transform="rotate(-90 78.6 101.1)">4</text>
<text x="83.7" y="101.1" transform="rotate(-90 83.7 101.1)">7</text>
<text x="88.8" y="101.1" transform="rotate(-90 88.8 101.1)">5</text>
<text x="132.6" y="98.9">6</text>
<text x="145.3" y="96.4">7</text>
<text x="65.9" y="113.8" transform="rotate(-90 65.9 113.8)">8</text>
<text x="76.1" y="113.8" transform="rotate(-90 76.1 113.8)">3</text>
<text x="86.2" y="113.8" transform="rotate(-90 86.2 113.8)">6</text>
<text x="170.7" y="152.3">3</text>
<text x="183.4" y="154.8">1</text>
<text x="170.7" y="157.3">2</text>
<text x="248.8" y="167.1" transform="rotate(-90 248.8 167.1)">3</text>
<text x="33.6" y="172.6">1</text>
<text x="46.3" y="172.6">2</text>
<text x="239.3" y="172.6">8</text>
<text x="257.1" y="172.6">4</text>
<text x="286.9" y="170.3" transform="rotate(-90 286.9 170.3)">8</text>
<text x="38" y="179.8" transform="rotate(-90 38 179.8)">G</text>
<text x="40.5" y="179.8" transform="rotate(-90 40.5 179.8)">3</text>
<text x="239.3" y="177.7">1</text>
<text x="257.1" y="177.7">5</text>
<text x="239.3" y="182.7">2</text>
<text x="257.1" y="182.7">7</text>
<text x="286.9" y="181.7" transform="rotate(-90 286.9 181.7)">4</text>
<text x="248.8" y="187.4" transform="rotate(-90 248.8 187.4)">6</text>
<text x="170.7" y="198">5</text>
<text x="170.7" y="192.9">6</text>
<text x="183.4" y="195.4">7</text>
<text x="38.6" y="215.8">R</text>
<text x="38.6" y="213.2">S</text>
<text x="38.8" y="218.3">T</text>
</g>
<g font-size="1.3" fill="#0f0f0f">
<text x="50.8" y="65.9">GTR_TIP</text>
<text x="69.4" y="65.9">BUF_IN</text>
<text x="96.5" y="88.8">BUF_IN</text>
<text x="48.3" y="121.8">GTR_TIP</text>
<text x="63" y="152.3">MIC_HOT</text>
<text x="50.8" y="172.6">MIC_HOT</text>
<text x="40.6" y="182.8">MIC_COLD</text>
<text x="61.7" y="198">MIC_COLD</text>
<text x="43.2" y="215.8">MIC_COLD</text>
<text x="43.2" y="218.3">MIC_HOT</text>
</g>
<g font-size="1" fill="#840000">
<text x="36.5" y="171.7">1</text>
<text x="43.6" y="171.7">2</text>
<text x="40.1" y="175.3">3</text>
</g>
</svg>
